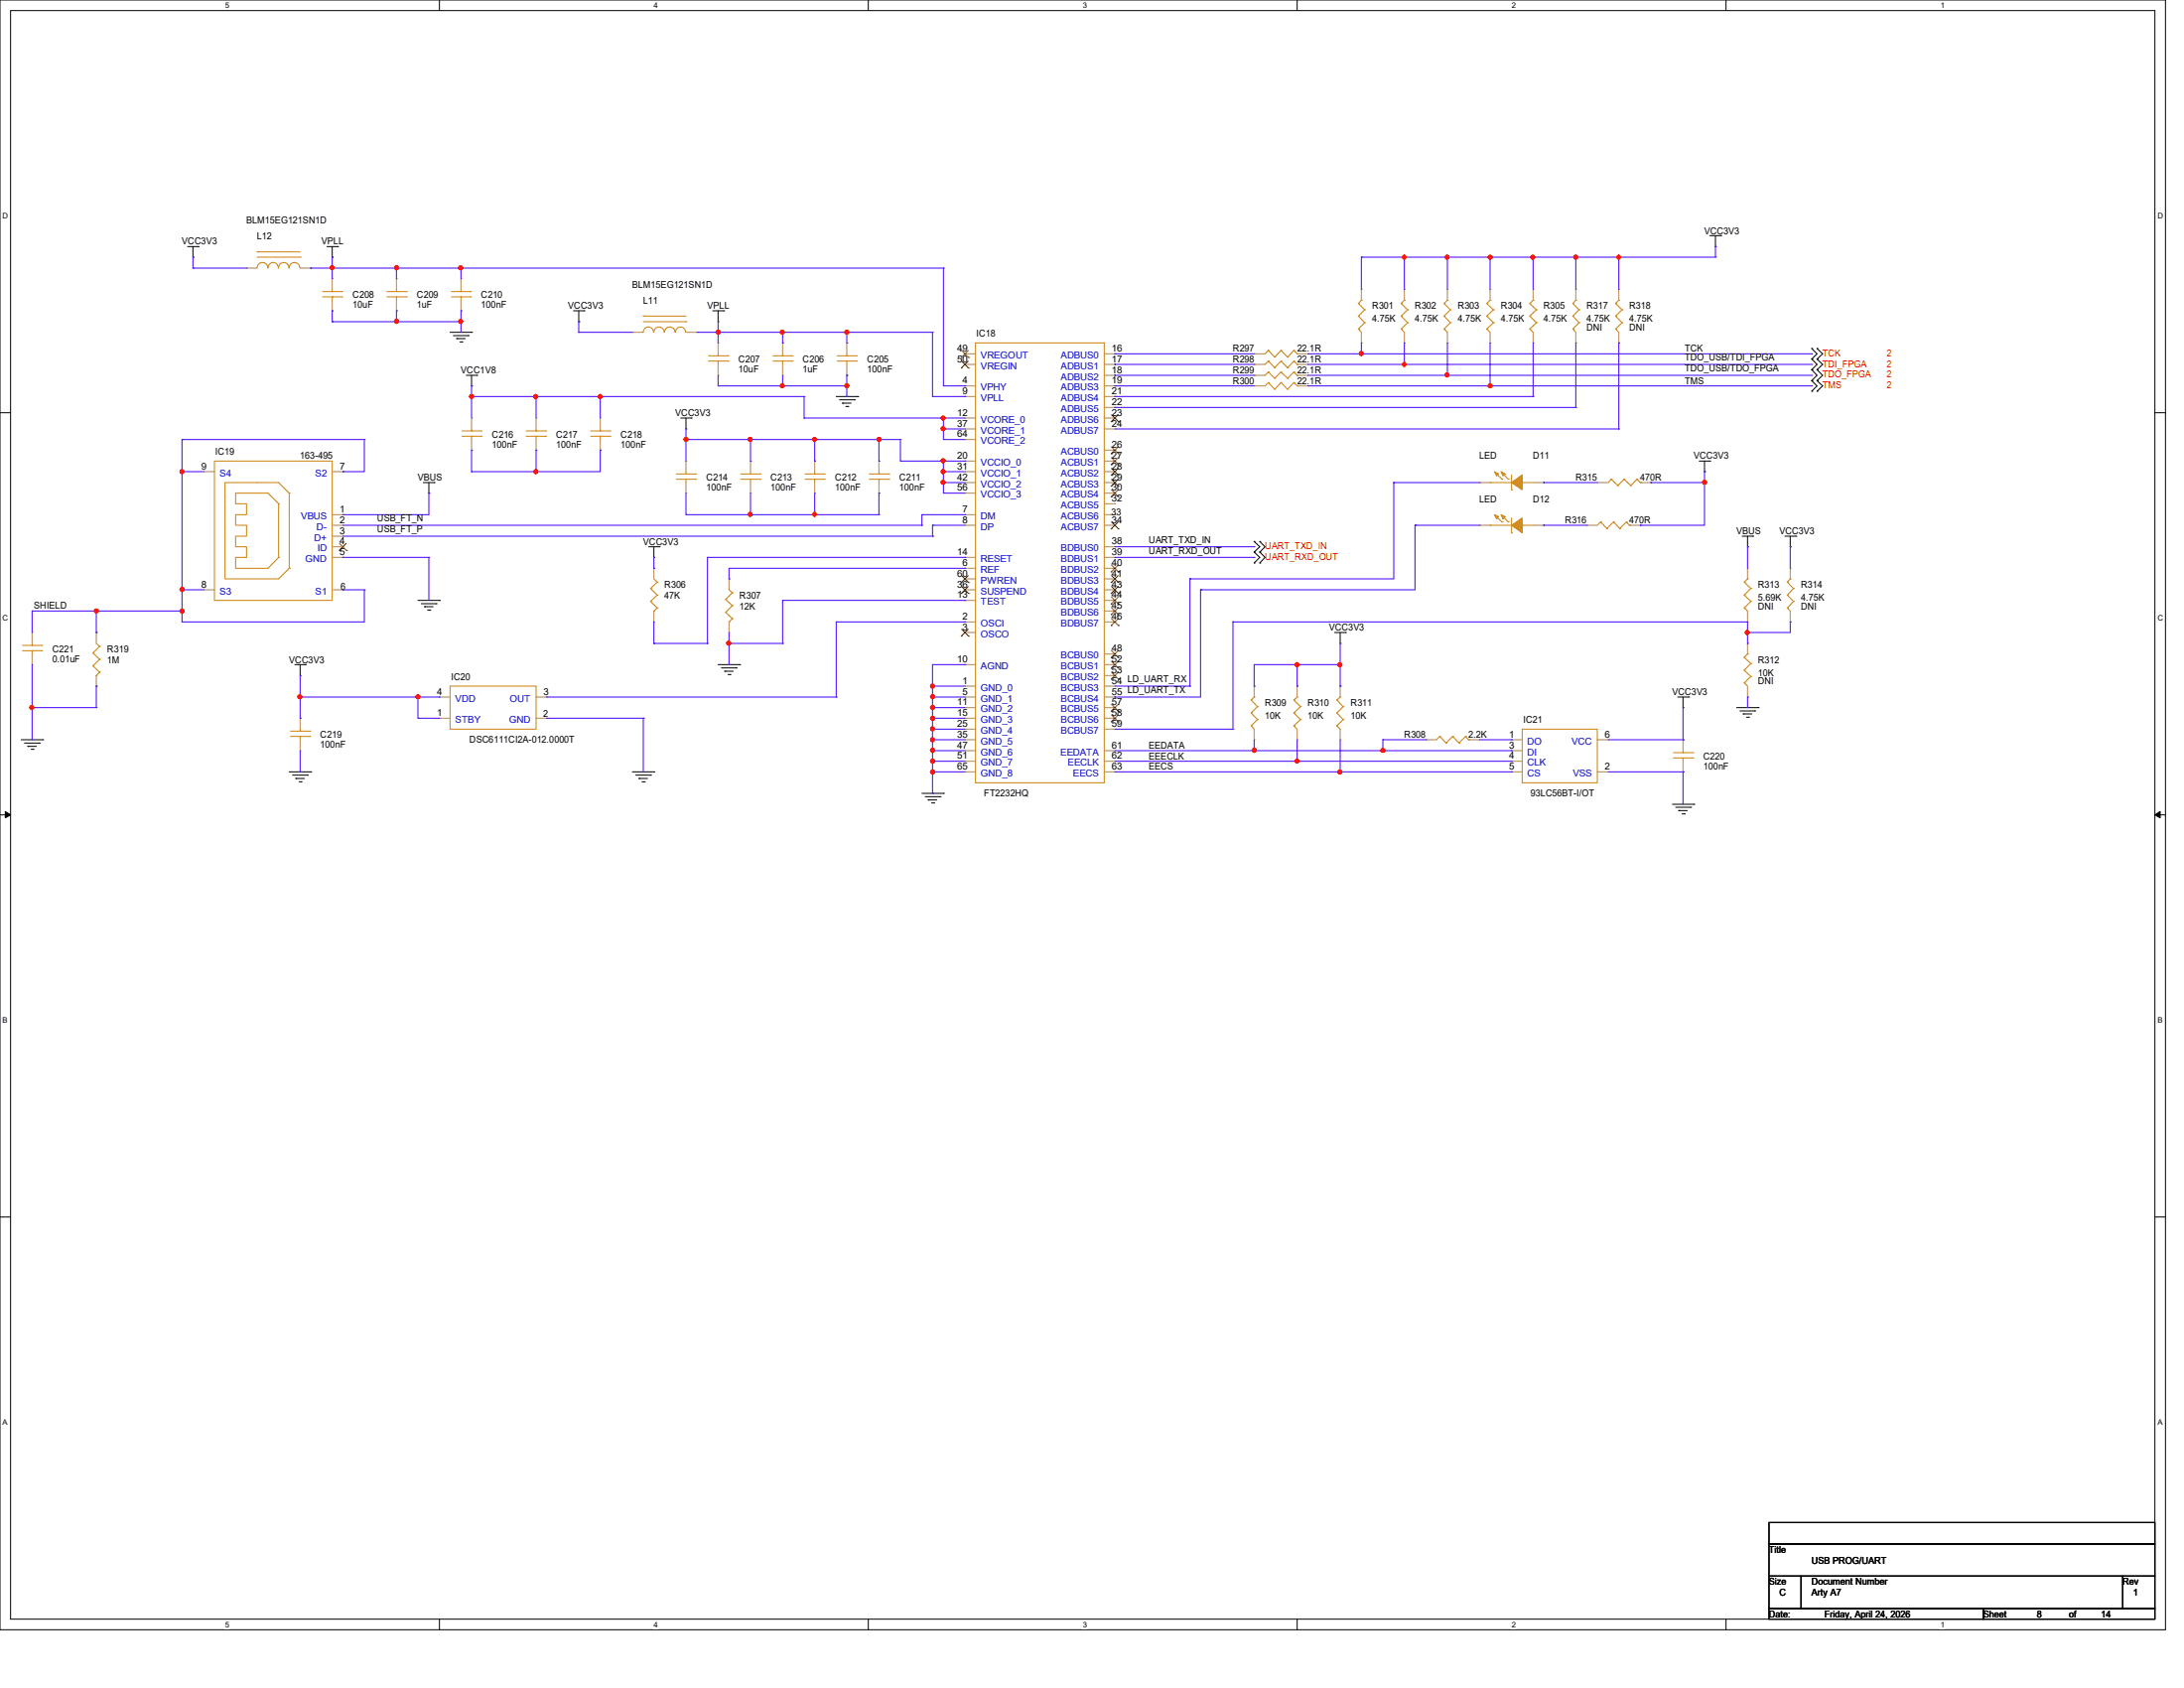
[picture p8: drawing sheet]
<svg xmlns="http://www.w3.org/2000/svg" width="279mm" height="216mm" viewBox="0 0 279 216" stroke-linecap="round" stroke-linejoin="round" font-family="sans-serif">
<path d="M0 0h277v208.4h-277zM1.4 1.4h274.3v205.7h-274.3z" fill="none" stroke="#000" stroke-width=".13"/>
<g fill="#fff">
<path d="M28.8 .1h.5v1.1h-.5z"/>
<path d="M28.8 207.2h.5v1.1h-.5z"/>
</g>
<path d="M56.2 0v1.4M56.2 207.1v1.3" fill="none" stroke="#000" stroke-width=".13"/>
<g fill="#fff">
<path d="M83.7 .1h.5v1.1h-.5z"/>
<path d="M83.7 207.2h.5v1.1h-.5z"/>
</g>
<path d="M111.1 0v1.4M111.1 207.1v1.3" fill="none" stroke="#000" stroke-width=".13"/>
<g fill="#fff">
<path d="M138.5 .1h.6v1.1h-.6z"/>
<path d="M138.5 207.2h.6v1.1h-.6z"/>
</g>
<path d="M165.9 0v1.4M165.9 207.1v1.3" fill="none" stroke="#000" stroke-width=".13"/>
<g fill="#fff">
<path d="M193.4 .1h.5v1.1h-.5z"/>
<path d="M193.4 207.2h.5v1.1h-.5z"/>
</g>
<path d="M220.8 0v1.4M220.8 207.1v1.3" fill="none" stroke="#000" stroke-width=".13"/>
<g fill="#fff">
<path d="M248.2 .1h.6v1.1h-.6z"/>
<path d="M248.2 207.2h.6v1.1h-.6z"/>
<path d="M.3 27.1h.8v1.1h-.8z"/>
<path d="M276 27.1h.7v1.1h-.7z"/>
<path d="M.3 78.5h.8v1.1h-.8z"/>
<path d="M276 78.5h.7v1.1h-.7z"/>
</g>
<path d="M0 52.8h1.4M275.7 52.8h1.3" fill="none" stroke="#000" stroke-width=".13"/>
<g fill="#fff">
<path d="M.3 129.9h.7v1.1h-.7z"/>
<path d="M276 129.9h.6v1.1h-.6z"/>
</g>
<path d="M0 104.2h1.4M275.7 104.2h1.3" fill="none" stroke="#000" stroke-width=".13"/>
<path d="M.7 103.8l.7 .4-.7 .4zM275.7 104.2l.7-.4v.8z" fill="#000" stroke="#000" stroke-width=".13"/>
<g fill="#fff">
<path d="M.3 181.4h.7v1.1h-.7z"/>
<path d="M276 181.4h.6v1.1h-.6z"/>
</g>
<g fill="none" stroke="#000" stroke-width=".13">
<path d="M24 31.5h1.4M24.7 32.9h.1M24.7 31.5v1.4M25.4 31.5h.1M41.8 31.5h1.4M42.5 32.9h.1M42.5 31.5v1.4M43.2 31.5h.1M73.4 39.8h1.3M74 39.8v1.3M74.7 39.8h.1M91.2 39.8h1.4"/>
<path d="M91.9 39.8v1.3M92.6 39.8h.1M218.7 30.1h1.4M219.5 31.5h.1M219.5 30.1v1.4M220.1 30.1h.1M57.6 42.5h2.7M58 42.9h1.9M58.4 43.3h.1M58.4 43.3h1.1M58.8 43.7h.3M59.1 43.7h.1"/>
<path d="M59.6 48h1.4M59.9 42.9h.1M60.3 42.5h.1M60.3 49.4h.1M60.3 48v1.4M61 48h.1M74 41.1h.1M87.1 53.5h1.3M87.8 54.9h.1M87.8 53.5v1.4M88.4 53.5h.1M91.9 41.1h.1"/>
<path d="M107 50.7h2.7M107.4 51.1h1.9M107.8 51.6h.1M107.8 51.6h1.1M108.2 52h.3M108.5 52h.1M109.3 51.1h.1M109.7 50.7h.1M217.4 59h1.3M218.1 59v1.3M218.7 59h.1M231.8 50h.1"/>
<path d="M231.8 48.7h.1M231.8 45.9h.1M231.8 44.6h.1M231.8 47.3h.1M231.8 48.7l.7 .7-.7 .6M231.8 44.6l.7 .7-.7 .6M231.8 45.9l.7 .7-.7 .7M231.8 47.3l.7 .7-.7 .7M232.5 50h.1M232.5 48.7h.1M232.5 45.9h.1M232.5 44.6h.1"/>
<path d="M232.5 47.3h.1M232.5 48.7l.7 .7-.7 .6M232.5 44.6l.7 .7-.7 .6M232.5 45.9l.7 .7-.7 .7M232.5 47.3l.7 .7-.7 .7M53.5 76.8h2.7M53.9 77.2h1.9M54.1 61.7h1.4M54.3 77.6h.1M54.3 77.6h1.1M54.7 78h.3M54.9 63.1h.1"/>
<path d="M54.9 61.7v1.4M55 78h.1M55.5 61.7h.1M55.8 77.2h.1M56.2 76.8h.1M83 69.9h1.3M83.7 71.3h.1M83.7 69.9v1.4M84.3 69.9h.1M160.4 70.6h.1M160.4 69.3h.1M160.4 72h.1"/>
<path d="M160.4 69.3l.8 .6-.8 .7M160.4 70.6l.8 .7-.8 .7M161.2 70.6h.1M161.2 69.3h.1M161.2 72h.1M161.2 69.3l.6 .6-.6 .7M161.2 70.6l.6 .7-.6 .7M218.1 60.3h.1M222.9 68.6h1.3M223.6 69.9h.1M223.6 68.6v1.3M224.2 68.6h.1"/>
<path d="M228.3 68.6h1.4M229 69.9h.1M229 68.6v1.3M229.7 68.6h.1M2.7 94.6h2.8M3.1 95h1.9M3.6 95.5h.1M3.6 95.5h1.1M4 95.8h.2M4.2 95.8h.1M5 95h.1M5.5 94.6h.1"/>
<path d="M37 98.7h2.8M37.4 99.1h1.9M37.7 85h1.4M37.8 99.6h.1M37.8 99.6h1.1M38.3 100h.2M38.4 86.4h.1M38.4 85v1.4M38.5 100h.1M39.1 85h.1M39.3 99.1h.1M39.8 98.7h.1"/>
<path d="M80.9 98.7h2.8M81.3 99.1h1.9M81.7 99.6h.1M81.7 99.6h1.1M82.1 100h.3M82.4 100h.1M83.2 99.1h.1M83.7 98.7h.1M91.9 85h2.7M92.3 85.4h1.9M92.7 85.9h.1M92.7 85.9h1.1"/>
<path d="M93.1 86.3h.3M93.4 86.3h.1M94.2 85.4h.1M94.6 85h.1M170.7 80.9h1.4M171.4 82.3h.1M171.4 80.9v1.4M172.1 80.9h.1M214.6 89.2h1.4M215.3 90.5h.1M215.3 89.2v1.3M216 89.2h.1"/>
<path d="M222.2 90.5h2.7M222.6 90.9h1.9M223 91.3h.1M223 91.3h1.1M223.4 91.7h.3M223.7 91.7h.1M224.5 90.9h.1M224.9 90.5h.1M117.9 101.5h2.8M118.4 101.9h1.9M118.7 102.3h.1M118.7 102.3h1.1"/>
<path d="M119.2 102.7h.3M119.5 102.7h.1M120.3 101.9h.1M120.7 101.5h.1M214 102.9h2.7M214.4 103.3h1.9M214.8 103.7h.1M214.8 103.7h1.1M215.2 104.1h.3M215.5 104.1h.1M216.3 103.3h.1M216.7 102.9h.1"/>
<path d="M0 155.7h1.4M275.7 155.7h1.3M226.3 194.7h49.4v2.8h-49.4zM226.3 197.5h49.4v4.1h-49.4zM226.3 201.6h4.1v4.1h-4.1zM226.3 205.7h27.4v1.4h-27.4zM230.4 201.6h41.2v4.1h-41.2zM253.7 205.7h22v1.4h-22zM271.6 201.6h4.1v4.1h-4.1z"/>
</g>
<g fill="none" stroke="#cc8006" stroke-width=".13">
<path d="M32.9 32.2h.1M32.9 32.2h5.5M32.9 32.9h5.5M34.2 34.3a.68 .68 0 0 0-.6-.7 .68 .68 0 0 0-.7 .7M35.6 34.3a.66 .66 0 0 0-.7-.7 .66 .66 0 0 0-.6 .7M37 34.3a.66 .66 0 0 0-.7-.7 .66 .66 0 0 0-.7 .7M38.4 34.3a.68 .68 0 0 0-.7-.7 .68 .68 0 0 0-.7 .7M38.4 32.9h.1M41.3 38h2.4M41.3 37.3h2.4M42.5 37.3h.1M42.5 38h.1"/>
<path d="M42.5 37v.3M42.5 38v.4M43.7 38h.1M43.7 37.3h.1M49.5 38h2.5M49.5 37.3h2.5M50.7 37.3h.1M50.7 38h.1M50.7 37v.3M50.7 38v.4M52 38h.1M52 37.3h.1"/>
<path d="M57.7 38h2.5M57.7 37.3h2.5M59 37.3h.1M59 38h.1M59 37v.3M59 38v.4M60.2 38h.1M60.2 37.3h.1M173.8 38.8h.1M173.8 38.8l.8 .8M174.2 38.4h.1M174.2 38.4l-.4 .4"/>
<path d="M174.6 39.6h.1M174.6 39.6l-.8 .8M179.2 38.8h.1M179.2 38.8l.9 .8M179.7 38.4h.1M179.7 38.4l-.5 .4M180.1 39.6h.1M180.1 39.6l-.9 .8M184.7 38.8h.1M184.7 38.8l.8 .8M185.2 38.4h.1M185.2 38.4l-.5 .4"/>
<path d="M185.5 39.6h.1M185.5 39.6l-.8 .8M190.2 38.8h.1M190.2 38.8l.9 .8M190.6 38.4h.1M190.6 38.4l-.4 .4M191.1 39.6h.1M191.1 39.6l-.9 .8M195.7 38.8h.1M195.7 38.8l.9 .8M196.1 38.4h.1M196.1 38.4l-.4 .4"/>
<path d="M196.6 39.6h.1M196.6 39.6l-.9 .8M201.2 38.8h.1M201.2 38.8l.8 .8M201.6 38.4h.1M201.6 38.4l-.4 .4M202 39.6h.1M202 39.6l-.8 .8M206.7 38.8h.1M206.7 38.8l.8 .8M207.1 38.4h.1M207.1 38.4l-.4 .4"/>
<path d="M207.5 39.6h.1M207.5 39.6l-.8 .8M27.4 59h15.1v17.8h-15.1zM59.1 55.8h2.5M59.1 55.1h2.5M60.3 55.1h.1M60.3 55.8h.1M60.3 54.9v.2M60.3 55.8v.4M61.6 55.8h.1M61.6 55.1h.1M67.3 55.8h2.5"/>
<path d="M67.3 55.1h2.5M68.6 55.1h.1M68.6 55.8h.1M68.6 54.9v.2M68.6 55.8v.4M69.8 55.8h.1M69.8 55.1h.1M75.6 55.8h2.4M75.6 55.1h2.4M76.8 55.1h.1M76.8 55.8h.1M76.8 54.9v.2"/>
<path d="M76.8 55.8v.4M78 55.8h.1M78 55.1h.1M82.3 40.4h.1M82.3 40.4h5.5M82.3 41.1h5.5M82.3 42.5a.66 .66 0 0 1 .7-.7 .66 .66 0 0 1 .6 .7M83.7 42.5a.66 .66 0 0 1 .6-.7 .66 .66 0 0 1 .7 .7M86.4 42.5a.68 .68 0 0 0-.7-.7 .68 .68 0 0 0-.7 .7M86.4 42.5a.66 .66 0 0 1 .7-.7 .66 .66 0 0 1 .6 .7M87.8 41.1h.1M90.6 46.2h2.5"/>
<path d="M90.6 45.5h2.5M91.9 45.5h.1M91.9 46.2h.1M91.9 45.3v.2M91.9 46.2v.4M93.1 46.2h.1M93.1 45.5h.1M98.9 46.2h2.4M98.9 45.5h2.4M100.1 45.5h.1M100.1 46.2h.1M100.1 45.3v.2"/>
<path d="M100.1 46.2v.4M101.3 46.2h.1M101.3 45.5h.1M107.1 46.2h2.5M107.1 45.5h2.5M108.3 45.5h.1M108.3 46.2h.1M108.3 45.3v.2M108.3 46.2v.4M109.6 46.2h.1M109.6 45.5h.1M124.8 43.9h16.5v56.2h-16.5z"/>
<path d="M162.3 46.2h.1M162.3 48.9h.1M162.3 44.8h.1M162.3 47.6h.1M162.3 46.2l-.5 .4M162.3 46.2l.8 .8M162.3 48.9l-.5 .5M162.3 48.9l.8 .9M162.3 44.8l-.5 .5M162.3 44.8l.8 .9M162.3 47.6l-.5 .4M162.3 47.6l.8 .8"/>
<path d="M163.1 47h.1M163.1 49.8h.1M163.1 45.7h.1M163.1 48.4h.1M163.9 46.2h.1M163.9 48.9h.1M163.9 44.8h.1M163.9 47.6h.1M163.9 46.2l-.8 .8M163.9 46.2l.8 .8M163.9 48.9l-.8 .9M163.9 48.9l.8 .9"/>
<path d="M163.9 44.8l-.8 .9M163.9 44.8l.8 .9M163.9 47.6l-.8 .8M163.9 47.6l.8 .8M164.7 47h.1M164.7 49.8h.1M164.7 45.7h.1M164.7 48.4h.1M165.5 46.2h.1M165.5 48.9h.1M165.5 44.8h.1M165.5 47.6h.1"/>
<path d="M165.5 46.2l-.8 .8M165.5 46.2l.4 .4M165.5 48.9l-.8 .9M165.5 48.9l.4 .5M165.5 44.8l-.8 .9M165.5 44.8l.4 .5M165.5 47.6l-.8 .8M165.5 47.6l.4 .4M165.9 46.6h.1M165.9 49.4h.1M165.9 45.3h.1M165.9 48h.1"/>
<path d="M173.8 42.1h.1M173.8 40.4h.1M173.8 42.1l.4 .4M173.8 40.4l.8 .9M174.6 41.3h.1M174.6 41.3l-.8 .8M179.2 42.1h.1M179.2 40.4h.1M179.2 42.1l.5 .4M179.2 40.4l.9 .9M180.1 41.3h.1M180.1 41.3l-.9 .8"/>
<path d="M184.7 42.1h.1M184.7 40.4h.1M184.7 42.1l.5 .4M184.7 40.4l.8 .9M185.5 41.3h.1M185.5 41.3l-.8 .8M190.2 42.1h.1M190.2 40.4h.1M190.2 42.1l.4 .4M190.2 40.4l.9 .9M191.1 41.3h.1M191.1 41.3l-.9 .8"/>
<path d="M195.7 42.1h.1M195.7 40.4h.1M195.7 42.1l.4 .4M195.7 40.4l.9 .9M196.6 41.3h.1M196.6 41.3l-.9 .8M201.2 42.1h.1M201.2 40.4h.1M201.2 42.1l.4 .4M201.2 40.4l.8 .9M202 41.3h.1M202 41.3l-.8 .8"/>
<path d="M206.7 42.1h.1M206.7 40.4h.1M206.7 42.1l.4 .4M206.7 40.4l.8 .9M207.5 41.3h.1M207.5 41.3l-.8 .8M35.6 64.4h.1M35.6 71.3h.1M35.6 64.4l-1.3-1.3h-4.2v1.3h1.4v1.4h-1.4v1.4h1.4v1.4h-1.4v1.3h1.4v1.4h-1.4v1.4h4.2l1.3-1.4M35.6 64.4v6.9M37 63.1h.1M37 72.7h.1"/>
<path d="M37 63.1l-1.4-1.4h-6.8v12.3h6.8l1.4-1.3M37 63.1v9.6M83.2 75.3h.1M83.2 76.9h.1M83.2 75.3l.9 .8M83.2 76.9l.9 .9M83.7 78.1h.1M83.7 74l.4 .5M84.1 74.5h.1M84.1 76.1h.1M84.1 77.8h.1M84.1 74.5l-.9 .8"/>
<path d="M84.1 76.1l-.9 .8M84.1 77.8l-.4 .3M86.5 61.3h2.5M86.5 60.6h2.5M87.8 60.6h.1M87.8 61.3h.1M87.8 60.3v.3M87.8 61.3v.4M89 61.3h.1M89 60.6h.1M92.8 76.7h.1M92.8 78.3h.1"/>
<path d="M92.8 76.7l.9 .8M92.8 78.3l.9 .8M93.3 79.5h.1M93.3 75.4l.4 .4M93.7 75.8h.1M93.7 77.5h.1M93.7 79.1h.1M93.7 75.8l-.9 .9M93.7 77.5l-.9 .8M93.7 79.1l-.4 .4M94.7 61.3h2.5M94.7 60.6h2.5"/>
<path d="M96 60.6h.1M96 61.3h.1M96 60.3v.3M96 61.3v.4M97.2 61.3h.1M97.2 60.6h.1M103 61.3h2.5M103 60.6h2.5M104.2 60.6h.1M104.2 61.3h.1M104.2 60.3v.3M104.2 61.3v.4"/>
<path d="M105.5 61.3h.1M105.5 60.6h.1M111.2 61.3h2.5M111.2 60.6h2.5M112.4 60.6h.1M112.4 61.3h.1M112.4 60.3v.3M112.4 61.3v.4M113.7 61.3h.1M113.7 60.6h.1M190.6 61.7h.1M190.6 67.2h.1"/>
<path d="M190.6 61.7h2.8M190.6 67.2h2.8M191.3 60.5l.9 .8M191.3 66l.9 .8M192.2 61.3h.1M192.2 66.8h.1M192.2 60.5l.8 .8M192.2 66l.8 .8M193 61.3h.1M193 66.8h.1M193.4 62.7h.1M193.4 68.2h.1"/>
<path d="M193.4 60.7v2M193.4 66.3v1.9M194.7 61.7h.1M194.7 67.2h.1M194.7 61.7h1.4M194.7 67.2h1.4M204.8 66.8h.1M204.8 66.8l-.5 .4M204.8 66.8l.8 .8M205.6 67.6h.1M206.1 61.3h.1M206.1 61.3l-.4 .4"/>
<path d="M206.1 61.3l.9 .8M206.4 66.8h.1M206.4 66.8l-.8 .8M206.4 66.8l.8 .8M207 62.1h.1M207.2 67.6h.1M207.8 61.3h.1M207.8 61.3l-.8 .8M207.8 61.3l.8 .8M208.1 66.8h.1M208.1 66.8l-.9 .8M208.1 66.8l.3 .4"/>
<path d="M208.4 67.2h.1M208.6 62.1h.1M209.4 61.3h.1M209.4 61.3l-.8 .8M209.4 61.3l.4 .4M209.8 61.7h.1M223.1 77.8h.1M223.1 76.1h.1M223.1 74.5h.1M223.1 77.8l.5 .3M223.1 76.1l.9 .8M223.1 74.5l.9 .8"/>
<path d="M223.6 74h.1M223.6 74l-.5 .5M224 76.9h.1M224 75.3h.1M224 76.9l-.9 .9M224 75.3l-.9 .8M228.6 77.8h.1M228.6 76.1h.1M228.6 74.5h.1M228.6 77.8l.4 .3M228.6 76.1l.8 .8M228.6 74.5l.8 .8"/>
<path d="M229 74h.1M229 74l-.4 .5M229.4 76.9h.1M229.4 75.3h.1M229.4 76.9l-.8 .9M229.4 75.3l-.8 .8M2.9 83.2h2.4M2.9 82.5h2.4M4.1 82.5h.1M4.1 83.2h.1M4.1 82.3v.2M4.1 83.2v.5"/>
<path d="M5.3 83.2h.1M5.3 82.5h.1M11.9 83.5h.1M11.9 85.2h.1M11.9 83.5l.8 .8M11.9 85.2l.8 .8M12.3 86.4h.1M12.3 82.3l.4 .4M12.7 82.7h.1M12.7 84.3h.1M12.7 86h.1M12.7 82.7l-.8 .8"/>
<path d="M12.7 84.3l-.8 .9M12.7 86l-.4 .4M37.2 94.2h2.4M37.2 93.5h2.4M38.4 93.5h.1M38.4 94.2h.1M38.4 93.3v.2M38.4 94.2v.4M39.6 94.2h.1M39.6 93.5h.1M57.6 87.8h11v5.5h-11zM160.1 92.8h.1"/>
<path d="M160.1 91.2h.1M160.1 89.5h.1M160.1 92.8l.3 .5M160.1 91.2l.8 .8M160.1 89.5l.8 .9M160.4 89.2h.1M160.4 89.2l-.3 .3M160.9 92h.1M160.9 90.4h.1M160.9 92l-.8 .8M160.9 90.4l-.8 .8M165.5 92.8h.1"/>
<path d="M165.5 91.2h.1M165.5 89.5h.1M165.5 92.8l.4 .5M165.5 91.2l.9 .8M165.5 89.5l.9 .9M165.9 89.2h.1M165.9 89.2l-.4 .3M166.4 92h.1M166.4 90.4h.1M166.4 92l-.9 .8M166.4 90.4l-.9 .8M171 92.8h.1"/>
<path d="M171 91.2h.1M171 89.5h.1M171 92.8l.4 .5M171 91.2l.8 .8M171 89.5l.8 .9M171.4 89.2h.1M171.4 89.2l-.4 .3M171.8 92h.1M171.8 90.4h.1M171.8 92l-.8 .8M171.8 90.4l-.8 .8M184.2 94.2h.1"/>
<path d="M184.2 94.2l-.4 .4M184.2 94.2l.8 .8M185 95h.1M185.8 94.2h.1M185.8 94.2l-.8 .8M185.8 94.2l.8 .8M186.6 95h.1M187.5 94.2h.1M187.5 94.2l-.9 .8M187.5 94.2l.4 .4M187.9 94.6h.1M194.7 93.3h9.6v6.8h-9.6z"/>
<path d="M214.1 96.9h2.5M214.1 96.3h2.5M215.3 96.3h.1M215.3 96.9h.1M215.3 96v.3M215.3 96.9v.5M216.6 96.9h.1M216.6 96.3h.1M223.1 87.3h.1M223.1 85.7h.1M223.1 84.1h.1M223.1 87.3l.5 .5"/>
<path d="M223.1 85.7l.9 .8M223.1 84.1l.9 .8M223.6 83.7h.1M223.6 83.7l-.5 .4M224 86.5h.1M224 84.9h.1M224 86.5l-.9 .8M224 84.9l-.9 .8"/>
</g>
<g fill="none" stroke="#a84" stroke-width=".13">
<path d="M31.5 34.3h.1M31.5 34.3h1.4M38.4 34.3h1.4M39.8 34.3h.1M42.5 35.6h.1M42.5 39.8h.1M42.5 35.6v1.4M42.5 38.4v1.4M50.7 35.6h.1M50.7 39.8h.1M50.7 35.6v1.4M50.7 38.4v1.4"/>
<path d="M59 35.6h.1M59 39.8h.1M59 35.6v1.4M59 38.4v1.4M174.2 37h.1M174.2 37v1.4M179.7 37h.1M179.7 37v1.4M185.2 37h.1M185.2 37v1.4M190.6 37h.1M190.6 37v1.4"/>
<path d="M196.1 37h.1M196.1 37v1.4M201.6 37h.1M201.6 37v1.4M207.1 37h.1M207.1 37v1.4M60.3 53.5h.1M60.3 57.6h.1M60.3 53.5v1.4M60.3 56.2v1.4M68.6 53.5h.1M68.6 57.6h.1"/>
<path d="M68.6 53.5v1.4M68.6 56.2v1.4M76.8 53.5h.1M76.8 57.6h.1M76.8 53.5v1.4M76.8 56.2v1.4M80.9 42.5h.1M80.9 42.5h1.4M87.8 59h.1M87.8 42.5h1.4M87.8 59v1.3M89.2 42.5h.1"/>
<path d="M91.9 43.9h.1M91.9 48h.1M91.9 43.9v1.4M91.9 46.6v1.4M96 59h.1M96 59v1.3M100.1 43.9h.1M100.1 48h.1M100.1 43.9v1.4M100.1 46.6v1.4M104.2 59h.1M104.2 59v1.3"/>
<path d="M108.3 43.9h.1M108.3 48h.1M108.3 43.9v1.4M108.3 46.6v1.4M112.4 59h.1M112.4 59v1.3M123.4 45.3h.1M123.4 46.6h.1M123.4 49.4h.1M123.4 50.7h.1M123.4 53.5h.1M123.4 54.9h.1"/>
<path d="M123.4 56.2h.1M123.4 59h.1M123.4 46.6h1.4M123.4 45.3h1.4M123.4 49.4h1.4M123.4 50.7h1.4M123.4 53.5h1.4M123.4 54.9h1.4M123.4 56.2h1.4M123.4 59h1.4M141.3 46.6h1.3M141.3 45.3h1.3"/>
<path d="M141.3 49.4h1.3M141.3 50.7h1.3M141.3 53.5h1.3M141.3 54.9h1.3M141.3 59h1.3M141.3 48h1.3M141.3 52.1h1.3M141.3 57.6h1.3M142.6 45.3h.1M142.6 46.6h.1M142.6 48h.1M142.6 49.4h.1"/>
<path d="M142.6 50.7h.1M142.6 52.1h.1M142.6 53.5h.1M142.6 54.9h.1M142.6 57.6h.1M142.6 59h.1M160.4 46.6h.1M160.4 49.4h.1M160.4 45.3h.1M160.4 48h.1M160.4 46.6h1.4M160.4 45.3h1.4"/>
<path d="M160.4 49.4h1.4M160.4 48h1.4M165.9 46.6h1.4M165.9 45.3h1.4M165.9 49.4h1.4M165.9 48h1.4M167.3 46.6h.1M167.3 49.4h.1M167.3 45.3h.1M167.3 48h.1M174.2 43.9h.1M174.2 42.5v1.4"/>
<path d="M179.7 43.9h.1M179.7 42.5v1.4M185.2 43.9h.1M185.2 42.5v1.4M190.6 43.9h.1M190.6 42.5v1.4M196.1 43.9h.1M196.1 42.5v1.4M201.6 43.9h.1M201.6 42.5v1.4M207.1 43.9h.1M207.1 42.5v1.4"/>
<path d="M26 75.4h.1M26 60.3h.1M26 60.3h1.4M26 75.4h1.4M42.5 60.3h1.4M42.5 65.8h1.4M42.5 67.2h1.4M42.5 71.3h1.4M42.5 75.4h1.4M42.5 69.9h1.4M42.5 68.6h1.4M43.9 75.4h.1"/>
<path d="M43.9 60.3h.1M43.9 65.8h.1M43.9 67.2h.1M43.9 68.6h.1M43.9 69.9h.1M43.9 71.3h.1M83.7 72.7h.1M83.7 79.5h.1M83.7 72.7v1.3M83.7 78.1v1.4M87.8 63.1h.1M87.8 61.7v1.4"/>
<path d="M93.3 74h.1M93.3 74v1.4M93.3 79.5v1.4M96 63.1h.1M96 61.7v1.4M104.2 63.1h.1M104.2 61.7v1.4M112.4 63.1h.1M112.4 61.7v1.4M123.4 61.7h.1M123.4 60.3h.1M123.4 63.1h.1"/>
<path d="M123.4 65.8h.1M123.4 67.2h.1M123.4 71.3h.1M123.4 72.7h.1M123.4 74h.1M123.4 75.4h.1M123.4 76.8h.1M123.4 79.5h.1M123.4 61.7h1.4M123.4 60.3h1.4M123.4 63.1h1.4M123.4 65.8h1.4"/>
<path d="M123.4 67.2h1.4M123.4 71.3h1.4M123.4 72.7h1.4M123.4 74h1.4M123.4 75.4h1.4M123.4 76.8h1.4M123.4 79.5h1.4M141.3 61.7h1.3M141.3 60.3h1.3M141.3 63.1h1.3M141.3 65.8h1.3M141.3 67.2h1.3"/>
<path d="M141.3 71.3h1.3M141.3 72.7h1.3M141.3 74h1.3M141.3 75.4h1.3M141.3 76.8h1.3M141.3 79.5h1.3M141.3 64.4h1.3M141.3 69.9h1.3M141.3 78.1h1.3M142.6 60.3h.1M142.6 61.7h.1M142.6 63.1h.1"/>
<path d="M142.6 64.4h.1M142.6 65.8h.1M142.6 67.2h.1M142.6 69.9h.1M142.6 71.3h.1M142.6 72.7h.1M142.6 74h.1M142.6 75.4h.1M142.6 76.8h.1M142.6 78.1h.1M142.6 79.5h.1M189.3 61.7h.1"/>
<path d="M189.3 67.2h.1M189.3 61.7h1.3M189.3 67.2h1.3M196.1 61.7h1.4M196.1 67.2h1.4M197.5 61.7h.1M197.5 67.2h.1M203 67.2h.1M203 67.2h1.3M204.3 61.7h.1M204.3 61.7h1.4M208.4 67.2h1.4"/>
<path d="M209.8 67.2h.1M209.8 61.7h1.4M211.2 61.7h.1M223.6 79.5h.1M223.6 72.7h.1M223.6 72.7v1.3M223.6 78.1v1.4M229 79.5h.1M229 72.7h.1M229 72.7v1.3M229 78.1v1.4M4.1 80.9h.1"/>
<path d="M4.1 85h.1M4.1 80.9v1.4M4.1 83.7v1.3M12.3 80.9h.1M12.3 87.8h.1M12.3 80.9v1.4M12.3 86.4v1.4M38.4 91.9h.1M38.4 96h.1M38.4 91.9v1.4M38.4 94.6v1.4M56.2 91.9h.1"/>
<path d="M56.2 89.2h.1M56.2 89.2h1.4M56.2 91.9h1.4M68.6 89.2h1.3M68.6 91.9h1.3M69.9 91.9h.1M69.9 89.2h.1M93.3 80.9h.1M123.4 80.9h.1M123.4 85h.1M123.4 87.8h.1M123.4 89.2h.1"/>
<path d="M123.4 90.5h.1M123.4 91.9h.1M123.4 93.3h.1M123.4 94.6h.1M123.4 96h.1M123.4 97.4h.1M123.4 98.7h.1M123.4 94.6h1.4M123.4 80.9h1.4M123.4 85h1.4M123.4 87.8h1.4M123.4 89.2h1.4"/>
<path d="M123.4 90.5h1.4M123.4 91.9h1.4M123.4 93.3h1.4M123.4 96h1.4M123.4 97.4h1.4M123.4 98.7h1.4M141.3 85h1.3M141.3 87.8h1.3M141.3 89.2h1.3M141.3 90.5h1.3M141.3 91.9h1.3M141.3 93.3h1.3"/>
<path d="M141.3 96h1.3M141.3 97.4h1.3M141.3 98.7h1.3M141.3 83.7h1.3M141.3 86.4h1.3M142.6 83.7h.1M142.6 85h.1M142.6 86.4h.1M142.6 87.8h.1M142.6 89.2h.1M142.6 90.5h.1M142.6 91.9h.1"/>
<path d="M142.6 93.3h.1M142.6 96h.1M142.6 97.4h.1M142.6 98.7h.1M160.4 94.6h.1M160.4 87.8h.1M160.4 87.8v1.4M160.4 93.3v1.3M165.9 94.6h.1M165.9 87.8h.1M165.9 87.8v1.4M165.9 93.3v1.3"/>
<path d="M171.4 94.6h.1M171.4 87.8h.1M171.4 87.8v1.4M171.4 93.3v1.3M182.4 94.6h.1M182.4 94.6h1.4M187.9 94.6h1.4M189.3 94.6h.1M193.4 94.6h.1M193.4 96h.1M193.4 97.4h.1M193.4 98.7h.1"/>
<path d="M193.4 94.6h1.3M193.4 96h1.3M193.4 97.4h1.3M193.4 98.7h1.3M204.3 94.6h1.4M204.3 98.7h1.4M205.7 94.6h.1M205.7 98.7h.1M215.3 94.6h.1M215.3 98.7h.1M215.3 94.6v1.4M215.3 97.4v1.3"/>
<path d="M223.6 89.2h.1M223.6 82.3h.1M223.6 82.3v1.4M223.6 87.8v1.4"/>
</g>
<g fill="none" stroke="#804000" stroke-width=".13">
<path d="M123 45.7h.1M123 47.1h.1M123 44.8l.9 .9M123 46.2l.9 .9M123.9 44.8l-.9 .9M123.9 46.2l-.9 .9M123.9 45.7h.1M123.9 47.1h.1M142.2 53.9h.1M142.2 58h.1M142.2 59.4h.1M142.2 53l.9 .9"/>
<path d="M142.2 57.1l.9 .9M142.2 58.5l.9 .9M142.2 59.9l.9 .9M143 53l-.8 .9M143 57.1l-.8 .9M143 58.5l-.8 .9M143 59.9l-.8 .9M143.1 53.9h.1M143.1 58h.1M143.1 59.4h.1M43.4 70.4h.1M43.4 69.5l.9 .9"/>
<path d="M44.3 69.5l-.9 .9M44.3 70.4h.1M123 74.5h.1M123 75.9h.1M123 73.6l.9 .9M123 75l.9 .9M123.9 73.6l-.9 .9M123.9 75l-.9 .9M123.9 74.5h.1M123.9 75.9h.1M142.2 60.8h.1M142.2 62.2h.1"/>
<path d="M142.2 63.5h.1M142.2 67.6h.1M142.2 73.2h.1M142.2 74.5h.1M142.2 75.9h.1M142.2 77.3h.1M142.2 78.6h.1M142.2 61.3l.9 .9M142.2 62.7l.9 .8M142.2 66.8l.9 .8M142.2 72.3l.9 .9M142.2 73.6l.9 .9"/>
<path d="M142.2 75l.9 .9M142.2 76.4l.9 .9M142.2 77.7l.9 .9M142.2 79.1l.9 .9M143 61.3l-.8 .9M143 62.7l-.8 .8M143 66.8l-.8 .8M143 72.3l-.8 .9M143 73.6l-.8 .9M143 75l-.8 .9M143 76.4l-.8 .9M143 77.7l-.8 .9"/>
<path d="M143 79.1l-.8 .9M143.1 60.8h.1M143.1 62.2h.1M143.1 63.5h.1M143.1 67.6h.1M143.1 73.2h.1M143.1 74.5h.1M143.1 75.9h.1M143.1 77.3h.1M143.1 78.6h.1M123 81.4h.1M123 80.5l.9 .9"/>
<path d="M123.9 80.5l-.9 .9M123.9 81.4h.1M142.2 80h.1M142.2 84.1h.1M142.2 85.5h.1M142.2 86.9h.1M142.2 91h.1M142.2 92.3h.1M142.2 83.2l.9 .9M142.2 84.6l.9 .9M142.2 86l.9 .9M142.2 90.1l.9 .9"/>
<path d="M142.2 91.4l.9 .9M143 83.2l-.8 .9M143 84.6l-.8 .9M143 86l-.8 .9M143 90.1l-.8 .9M143 91.4l-.8 .9M143.1 80h.1M143.1 84.1h.1M143.1 85.5h.1M143.1 86.9h.1M143.1 91h.1M143.1 92.3h.1"/>
</g>
<g fill="#cc8006" stroke="#cc8006" stroke-width=".13">
<path d="M193.4 61.7l1.3-1v2z" fill-rule="evenodd"/>
<path d="M191.2 60.3l.5 .3-.2 .3z" fill-rule="evenodd"/>
<path d="M192 60.3l.6 .3-.3 .3z" fill-rule="evenodd"/>
<path d="M193.4 67.2l1.3-.9v1.9z" fill-rule="evenodd"/>
<path d="M191.2 65.8l.5 .3-.2 .3z" fill-rule="evenodd"/>
<path d="M192 65.8l.6 .3-.3 .3z" fill-rule="evenodd"/>
</g>
<g fill="none" stroke="#4200ff" stroke-width=".13">
<path d="M24.7 32.9h.1M24.7 34.3h.1M24.7 32.9v1.4M24.7 34.3h6.8M39.8 34.3h.1M39.8 34.3h80.9M42.5 32.9h.1M42.5 34.3h.1M42.5 39.8h.1M42.5 32.9v2.7M42.5 39.8v1.3M50.7 34.3h.1"/>
<path d="M50.7 39.8h.1M50.7 34.3v1.3M50.7 39.8v1.3M59 34.3h.1M59 39.8h.1M59 34.3v1.3M59 39.8v2.7M120.7 34.3h.1M120.7 34.3v15.1M174.2 32.9h.1M174.2 32.9v4.1M174.2 32.9h45.3"/>
<path d="M179.7 32.9h.1M179.7 32.9v4.1M185.2 32.9h.1M185.2 32.9v4.1M190.6 32.9h.1M190.6 32.9v4.1M196.1 32.9h.1M196.1 32.9v4.1M201.6 32.9h.1M201.6 32.9v4.1M207.1 32.9h.1M207.1 32.9v4.1"/>
<path d="M219.5 31.5h.1M219.5 32.9h.1M219.5 31.5v1.4M23.3 56.2h.1M23.3 56.2h23.3M23.3 56.2v23.3M42.5 41.1h.1M42.5 41.1h16.5M46.6 56.2h.1M46.6 56.2v4.1h-2.7M50.7 41.1h.1M59 41.1h.1"/>
<path d="M60.3 57.6h.1M60.3 50.7h.1M60.3 49.4h.1M60.3 50.7h42.6M60.3 49.4v4.1M60.3 57.6v2.7M68.6 57.6h.1M68.6 50.7h.1M68.6 50.7v2.8M68.6 57.6v2.7M74 42.5h.1M74 41.1h.1"/>
<path d="M74 42.5h6.9M74 41.1v1.4M76.8 57.6h.1M76.8 50.7h.1M76.8 57.6v2.7h-16.5M76.8 50.7v2.8M87.8 56.2h.1M87.8 54.9v4.1M87.8 56.2h27.4M89.2 42.5h30.1M91.9 49.4h.1M91.9 42.5h.1"/>
<path d="M91.9 41.1v2.8M91.9 48v1.4M91.9 49.4h16.4M96 56.2h.1M96 59h.1M96 56.2v2.8M100.1 49.4h.1M100.1 42.5h.1M100.1 43.9h.1M100.1 42.5v1.4M100.1 48v1.4M102.9 50.7h.1"/>
<path d="M102.9 53.5h.1M102.9 50.7v2.8M102.9 53.5h20.5M104.2 56.2h.1M104.2 59h.1M104.2 56.2v2.8M108.3 48h.1M108.3 49.4h.1M108.3 42.5h.1M108.3 43.9h.1M108.3 50.7h.1M108.3 42.5v1.4"/>
<path d="M108.3 48v2.7M112.4 56.2h.1M112.4 59h.1M112.4 56.2v2.8M115.2 56.2h.1M115.2 59h.1M115.2 56.2v2.8M115.2 59h8.2M119.3 42.5h.1M119.3 50.7h.1M119.3 42.5v8.2M119.3 50.7h4.1"/>
<path d="M120.7 49.4h.1M120.7 59h.1M120.7 53.5h.1M120.7 54.9h.1M120.7 56.2h.1M120.7 49.4h2.7M120.7 53.5v2.7M120.7 59v4.1M120.7 56.2h2.7M120.7 54.9h2.7M123.4 50.7h.1M123.4 49.4h.1"/>
<path d="M123.4 59h.1M142.6 45.3h.1M142.6 46.6h.1M142.6 48h.1M142.6 49.4h.1M142.6 50.7h.1M142.6 52.1h.1M142.6 49.4h17.8M142.6 50.7h53.5M142.6 54.9h64.5M142.6 45.3h17.8M142.6 46.6h17.8"/>
<path d="M142.6 48h17.8M142.6 52.1h59M167.3 49.4h64.5M167.3 45.3h64.5M167.3 46.6h64.5M167.3 48h64.5M174.2 45.3h.1M174.2 43.9v1.4M179.7 46.6h.1M179.7 43.9v2.7M185.2 48h.1M185.2 43.9v4.1"/>
<path d="M190.6 49.4h.1M190.6 43.9v5.5M196.1 50.7h.1M196.1 43.9v6.8M201.6 52.1h.1M201.6 43.9v8.2M207.1 54.9h.1M207.1 43.9h.1M207.1 43.9v11M231.8 45.3h.1M231.8 46.6h.1M231.8 48h.1"/>
<path d="M231.8 49.4h.1M4.1 78.1h.1M4.1 78.1h19.2M4.1 78.1v2.8M12.3 78.1h.1M12.3 78.1v2.8M23.3 60.3h.1M23.3 75.4h.1M23.3 79.5h.1M23.3 78.1h.1M23.3 60.3h2.7M23.3 75.4h2.7"/>
<path d="M43.9 60.3h.1M43.9 75.4h.1M43.9 65.8h.1M43.9 71.3h.1M43.9 75.4h2.7M43.9 67.2h74M43.9 68.6h75.4M43.9 71.3h11M46.6 75.4h.1M46.6 75.4v4.1h-23.3M54.9 63.1h.1M54.9 71.3h.1"/>
<path d="M54.9 63.1v2.7h-11M54.9 71.3v5.5M60.3 60.3h.1M68.6 60.3h.1M83.7 72.7h.1M83.7 71.3v1.4M83.7 79.5v2.8M87.8 65.8h.1M87.8 63.1v2.7M87.8 65.8h24.6M90.5 71.3h.1M90.5 71.3h32.9"/>
<path d="M90.5 71.3v11M93.3 74h.1M96 65.8h.1M96 63.1v2.7M100.1 76.8h.1M100.1 76.8v5.5M100.1 76.8h23.3M104.2 65.8h.1M104.2 63.1v2.7M107 79.5h.1M107 79.5h16.4M107 79.5v9.7"/>
<path d="M112.4 63.1h.1M112.4 65.8h.1M112.4 63.1v2.7M117.9 67.2h.1M117.9 65.8h.1M117.9 65.8h5.5M117.9 65.8v1.4M119.3 67.2h.1M119.3 68.6h.1M119.3 67.2v1.4M119.3 67.2h4.1M120.7 60.3h.1"/>
<path d="M120.7 61.7h.1M120.7 63.1h.1M120.7 60.3h2.7M120.7 61.7h2.7M120.7 63.1h2.7M123.4 65.8h.1M123.4 71.3h.1M123.4 72.7h.1M123.4 76.8h.1M123.4 79.5h.1M123.4 72.7h-30.1v1.3M142.6 71.3h17.8"/>
<path d="M142.6 69.9h17.8M152.2 74h.1M152.2 74v13.8M153.6 75.4h.1M153.6 75.4v13.8h-11M157.7 79.5h.1M157.7 79.5h65.9v2.8M157.7 79.5v13.8M160.4 69.9h.1M160.4 71.3h.1M178.3 61.7h.1M178.3 61.7h11"/>
<path d="M178.3 61.7v12.3h-26.1M181 67.2h.1M181 67.2v8.2h-27.4M181 67.2h8.3M197.5 61.7h.1M197.5 67.2h.1M197.5 61.7h6.8M197.5 67.2h5.5M209.8 67.2h.1M211.2 61.7h.1M211.2 61.7h6.9M218.1 61.7h.1"/>
<path d="M218.1 60.3h.1M218.1 60.3v6.9h-8.3M223.6 69.9h.1M223.6 69.9v2.8M229 79.5h.1M229 69.9h.1M229 79.5v1.4h-5.4M229 69.9v2.8M4.1 90.5h.1M4.1 90.5h8.2M4.1 85v9.6M12.3 80.9h.1"/>
<path d="M12.3 87.8h.1M12.3 90.5h.1M12.3 87.8v2.7M38.4 91.9h.1M38.4 89.2h.1M38.4 98.7h.1M38.4 89.2h17.8M38.4 86.4v5.5M38.4 96v2.7M53.5 89.2h.1M53.5 91.9h.1M53.5 91.9h2.7"/>
<path d="M53.5 89.2v2.7M56.2 89.2h.1M69.9 89.2h37.1M69.9 91.9h12.4M82.3 91.9h.1M82.3 91.9v6.8M83.7 82.3h.1M83.7 82.3h6.8M90.5 82.3h.1M93.3 82.3h.1M93.3 85h.1M93.3 82.3h6.8"/>
<path d="M93.3 80.9v4.1M100.1 82.3h.1M107 89.2h.1M119.3 87.8h.1M119.3 89.2h.1M119.3 90.5h.1M119.3 91.9h.1M119.3 93.3h.1M119.3 98.7h.1M119.3 97.4h.1M119.3 96h.1M119.3 94.6h.1"/>
<path d="M119.3 87.8h4.1M119.3 89.2h4.1M119.3 90.5h4.1M119.3 91.9h4.1M119.3 98.7h4.1M119.3 97.4h4.1M119.3 96h4.1M119.3 94.6h4.1M119.3 93.3h4.1M123.4 85h.1M123.4 85h-4.1v16.5M142.6 89.2h.1"/>
<path d="M142.6 87.8h9.6M142.6 98.7h50.8M142.6 97.4h50.8M142.6 96h50.8M142.6 93.3h15.1M152.2 87.8h.1M157.7 93.3h.1M160.4 96h.1M160.4 87.8h.1M160.4 94.6v1.4M165.9 97.4h.1M165.9 85h.1"/>
<path d="M165.9 87.8h.1M165.9 85v2.8M165.9 94.6v2.8M171.4 98.7h.1M171.4 87.8h.1M171.4 85h.1M171.4 85h-11v2.8M171.4 82.3v5.5M171.4 94.6v4.1M176.9 94.6h.1M176.9 96h.1M176.9 94.6h5.5"/>
<path d="M176.9 94.6v1.4M189.3 94.6h4.1M193.4 94.6h.1M193.4 96h.1M193.4 97.4h.1M193.4 98.7h.1M205.7 98.7h9.6M205.7 94.6h9.6M215.3 94.6h.1M215.3 98.7h.1M215.3 90.5v4.1M215.3 98.7v4.2"/>
<path d="M223.6 80.9h.1M223.6 89.2h.1M223.6 82.3h.1M223.6 89.2v1.3M119.3 101.5h.1"/>
</g>
<g fill="#f00" stroke="#f00" stroke-width=".13">
<circle cx="100.1" cy="49.3" r=".25"/>
<circle cx="108.3" cy="49.3" r=".25"/>
<circle cx="91.9" cy="42.5" r=".25"/>
<circle cx="100.1" cy="42.5" r=".25"/>
<circle cx="108.3" cy="42.5" r=".25"/>
<circle cx="42.5" cy="34.2" r=".24"/>
<circle cx="50.7" cy="34.2" r=".25"/>
<circle cx="58.9" cy="34.2" r=".25"/>
<circle cx="58.9" cy="41.1" r=".25"/>
<circle cx="50.7" cy="41.1" r=".25"/>
<circle cx="96" cy="65.8" r=".25"/>
<circle cx="104.2" cy="65.8" r=".24"/>
<circle cx="87.8" cy="56.2" r=".25"/>
<circle cx="96" cy="56.2" r=".25"/>
<circle cx="104.2" cy="56.2" r=".24"/>
<circle cx="112.4" cy="56.2" r=".25"/>
<circle cx="120.6" cy="60.3" r=".25"/>
<circle cx="120.6" cy="58.9" r=".25"/>
<circle cx="120.6" cy="61.7" r=".25"/>
<circle cx="68.5" cy="60.3" r=".25"/>
<circle cx="60.3" cy="50.7" r=".25"/>
<circle cx="76.8" cy="50.7" r=".24"/>
<circle cx="68.5" cy="50.7" r=".25"/>
<circle cx="120.6" cy="53.5" r=".25"/>
<circle cx="120.6" cy="54.8" r=".25"/>
<circle cx="174.2" cy="45.2" r=".25"/>
<circle cx="179.6" cy="46.6" r=".24"/>
<circle cx="185.1" cy="48" r=".25"/>
<circle cx="190.6" cy="49.3" r=".25"/>
<circle cx="179.6" cy="32.9" r=".24"/>
<circle cx="185.1" cy="32.9" r=".25"/>
<circle cx="190.6" cy="32.9" r=".25"/>
<circle cx="196.1" cy="32.9" r=".25"/>
<circle cx="23.3" cy="75.4" r=".25"/>
<circle cx="23.3" cy="60.3" r=".25"/>
<circle cx="23.3" cy="78.1" r=".25"/>
<circle cx="119.3" cy="87.8" r=".25"/>
<circle cx="119.3" cy="89.1" r=".25"/>
<circle cx="119.3" cy="90.5" r=".25"/>
<circle cx="119.3" cy="91.9" r=".25"/>
<circle cx="119.3" cy="93.2" r=".25"/>
<circle cx="119.3" cy="98.7" r=".25"/>
<circle cx="119.3" cy="97.3" r=".25"/>
<circle cx="119.3" cy="96" r=".25"/>
<circle cx="119.3" cy="94.6" r=".25"/>
<circle cx="93.2" cy="82.3" r=".25"/>
<circle cx="38.4" cy="89.1" r=".25"/>
<circle cx="53.5" cy="89.1" r=".25"/>
<circle cx="160.4" cy="96" r=".25"/>
<circle cx="176.9" cy="96" r=".25"/>
<circle cx="165.9" cy="97.3" r=".24"/>
<circle cx="171.4" cy="98.7" r=".25"/>
<circle cx="165.9" cy="85" r=".24"/>
<circle cx="171.4" cy="85" r=".25"/>
<circle cx="223.5" cy="80.9" r=".25"/>
<circle cx="218.1" cy="61.7" r=".25"/>
<circle cx="201.6" cy="32.9" r=".25"/>
<circle cx="207.1" cy="32.9" r=".24"/>
<circle cx="12.3" cy="78.1" r=".25"/>
<circle cx="4.1" cy="90.5" r=".25"/>
</g>
<g font-size="1.2">
<text x="31.5" y="28.6">BLM15EG121SN1D</text>
<text x="218.1" y="29.9">VCC3V3</text>
<text x="23.3" y="31.3">VCC3V3</text>
<text x="32.9" y="30.6">L12</text>
<text x="41.1" y="31.3">VPLL</text>
<text x="45.1" y="38.1">C208</text>
<text x="45.1" y="39.4">10uF</text>
<text x="53.3" y="38.1">C209</text>
<text x="53.3" y="39.4">1uF</text>
<text x="61.6" y="38.1">C210</text>
<text x="61.6" y="39.4">100nF</text>
<text x="72.7" y="39.5">VCC3V3</text>
<text x="80.9" y="36.8">BLM15EG121SN1D</text>
<text x="82.3" y="38.9">L11</text>
<text x="90.5" y="39.5">VPLL</text>
<text x="175.6" y="39.5">R301</text>
<text x="175.6" y="41.2">4.75K</text>
<text x="181" y="39.5">R302</text>
<text x="181" y="41.2">4.75K</text>
<text x="186.5" y="39.5">R303</text>
<text x="186.5" y="41.2">4.75K</text>
<text x="192" y="39.5">R304</text>
<text x="192" y="41.2">4.75K</text>
<text x="197.5" y="39.5">R305</text>
<text x="197.5" y="41.2">4.75K</text>
<text x="203" y="39.5">R317</text>
<text x="203" y="41.2">4.75K</text>
<text x="208.4" y="39.5">R318</text>
<text x="208.4" y="41.2">4.75K</text>
<text x="59" y="47.8">VCC1V8</text>
<text x="94.5" y="46.4">C207</text>
<text x="94.5" y="47.6">10uF</text>
<text x="102.7" y="46.4">C206</text>
<text x="102.7" y="47.6">1uF</text>
<text x="111" y="46.4">C205</text>
<text x="111" y="47.6">100nF</text>
<text x="122.5" y="45">49</text>
<text x="122.5" y="46.3">50</text>
<text x="124.9" y="43.1">IC18</text>
<text x="142.2" y="45">16</text>
<text x="142.2" y="46.3">17</text>
<text x="142.2" y="47.7">18</text>
<text x="157.7" y="46.4">R298</text>
<text x="157.7" y="45">R297</text>
<text x="157.7" y="47.8">R299</text>
<text x="165.9" y="46.4">22.1R</text>
<text x="165.9" y="45">22.1R</text>
<text x="165.9" y="47.8">22.1R</text>
<text x="203" y="42.3">DNI</text>
<text x="208.4" y="42.3">DNI</text>
<text x="215.6" y="45">TCK</text>
<text x="215.6" y="46.1">TDO_USB/TDI_FPGA</text>
<text x="215.6" y="47.5">TDO_USB/TDO_FPGA</text>
<text x="86.4" y="53.3">VCC3V3</text>
<text x="122.5" y="53.2">12</text>
<text x="123.1" y="49.1">4</text>
<text x="123.1" y="50.4">9</text>
<text x="142.2" y="49.1">19</text>
<text x="142.2" y="50.4">21</text>
<text x="142.2" y="51.8">22</text>
<text x="142.2" y="53.2">23</text>
<text x="157.7" y="49.1">R300</text>
<text x="165.9" y="49.1">22.1R</text>
<text x="215.6" y="49.1">TMS</text>
<text x="27.6" y="58.2">IC19</text>
<text x="38.4" y="58.7">163-495</text>
<text x="62.9" y="56">C216</text>
<text x="62.9" y="57.2">100nF</text>
<text x="71.2" y="56">C217</text>
<text x="71.2" y="57.2">100nF</text>
<text x="79.4" y="56">C218</text>
<text x="79.4" y="57.2">100nF</text>
<text x="122.5" y="54.6">37</text>
<text x="122.5" y="55.9">64</text>
<text x="122.5" y="58.7">20</text>
<text x="142.2" y="54.6">24</text>
<text x="142.2" y="57.3">26</text>
<text x="142.2" y="58.7">27</text>
<text x="189.3" y="58.7">LED</text>
<text x="196.1" y="58.7">D11</text>
<text x="216.7" y="58.7">VCC3V3</text>
<text x="25.8" y="60">9</text>
<text x="43.5" y="60">7</text>
<text x="43.5" y="65.5">1</text>
<text x="53.5" y="61.5">VBUS</text>
<text x="90.4" y="61.5">C214</text>
<text x="90.4" y="62.7">100nF</text>
<text x="98.6" y="61.5">C213</text>
<text x="98.6" y="62.7">100nF</text>
<text x="106.8" y="61.5">C212</text>
<text x="106.8" y="62.7">100nF</text>
<text x="115.1" y="61.5">C211</text>
<text x="115.1" y="62.7">100nF</text>
<text x="122.5" y="61.4">42</text>
<text x="122.5" y="60">31</text>
<text x="122.5" y="62.8">56</text>
<text x="123.1" y="65.5">7</text>
<text x="142.2" y="65.9">33</text>
<text x="142.2" y="60">28</text>
<text x="142.2" y="61.4">29</text>
<text x="142.2" y="62.8">30</text>
<text x="142.2" y="64.1">32</text>
<text x="189.3" y="64.2">LED</text>
<text x="196.1" y="64.2">D12</text>
<text x="201.6" y="61.5">R315</text>
<text x="209.8" y="61.5">470R</text>
<text x="43.5" y="66.9">2</text>
<text x="43.5" y="68.3">3</text>
<text x="43.5" y="69.6">4</text>
<text x="43.5" y="71">5</text>
<text x="48.3" y="66.7">USB_FT_N</text>
<text x="48.3" y="68.1">USB_FT_P</text>
<text x="82.3" y="69.7">VCC3V3</text>
<text x="122.5" y="71">14</text>
<text x="123.1" y="66.9">8</text>
<text x="142.2" y="66.9">34</text>
<text x="142.2" y="69.6">38</text>
<text x="142.2" y="71">39</text>
<text x="147" y="69.5">UART_TXD_IN</text>
<text x="147" y="70.8">UART_RXD_OUT</text>
<text x="200.2" y="67">R316</text>
<text x="208.4" y="67">470R</text>
<text x="222.2" y="68.3">VBUS</text>
<text x="227.7" y="68.3">VCC3V3</text>
<text x="4.4" y="77.9">SHIELD</text>
<text x="25.8" y="75.1">8</text>
<text x="43.6" y="75.5">6</text>
<text x="85" y="75.2">R306</text>
<text x="85" y="76.6">47K</text>
<text x="94.6" y="76.6">R307</text>
<text x="94.6" y="77.9">12K</text>
<text x="122.5" y="73.7">60</text>
<text x="122.5" y="75.1">36</text>
<text x="122.5" y="76.5">13</text>
<text x="123.1" y="72.4">6</text>
<text x="142.2" y="72.4">40</text>
<text x="142.2" y="73.7">41</text>
<text x="142.2" y="75.1">43</text>
<text x="142.2" y="76.5">44</text>
<text x="142.2" y="77.9">45</text>
<text x="224.9" y="75.2">R313</text>
<text x="224.9" y="76.8">5.69K</text>
<text x="224.9" y="77.9">DNI</text>
<text x="230.4" y="75.2">R314</text>
<text x="230.4" y="76.8">4.75K</text>
<text x="230.4" y="77.9">DNI</text>
<text x="6.7" y="83.4">C221</text>
<text x="13.7" y="83.4">R319</text>
<text x="123.1" y="79.2">2</text>
<text x="123.1" y="80.6">3</text>
<text x="142.2" y="79.2">46</text>
<text x="142.2" y="83.4">48</text>
<text x="170" y="80.7">VCC3V3</text>
<text x="6.7" y="84.7">0.01uF</text>
<text x="13.7" y="84.8">1M</text>
<text x="37" y="84.8">VCC3V3</text>
<text x="55.9" y="88.9">4</text>
<text x="57.7" y="87">IC20</text>
<text x="69.6" y="88.9">3</text>
<text x="122.5" y="84.7">10</text>
<text x="123.1" y="87.5">1</text>
<text x="123.1" y="88.9">5</text>
<text x="142.2" y="84.7">52</text>
<text x="142.2" y="86.1">53</text>
<text x="142.2" y="87.5">54 LD_UART_RX</text>
<text x="142.2" y="88.9">55 LD_UART_TX</text>
<text x="213.9" y="88.9">VCC3V3</text>
<text x="224.9" y="84.8">R312</text>
<text x="224.9" y="86.4">10K</text>
<text x="224.9" y="87.5">DNI</text>
<text x="41" y="94.4">C219</text>
<text x="41" y="95.6">100nF</text>
<text x="55.9" y="91.6">1</text>
<text x="60.1" y="95">DSC6111CI2A-012.0000T</text>
<text x="69.5" y="91.7">2</text>
<text x="122.5" y="90.2">11</text>
<text x="122.5" y="91.6">15</text>
<text x="122.5" y="93">25</text>
<text x="122.5" y="94.3">35</text>
<text x="122.5" y="95.7">47</text>
<text x="142.2" y="90.2">57</text>
<text x="142.2" y="91.6">58</text>
<text x="142.2" y="93">59</text>
<text x="142.2" y="95.7">61</text>
<text x="147" y="95.8">EEDATA</text>
<text x="161.8" y="90.3">R309</text>
<text x="161.8" y="91.9">10K</text>
<text x="167.3" y="90.3">R310</text>
<text x="167.3" y="91.9">10K</text>
<text x="172.8" y="90.3">R311</text>
<text x="172.8" y="91.9">10K</text>
<text x="179.7" y="94.4">R308</text>
<text x="187.9" y="94.4">2.2K</text>
<text x="193.1" y="94.3">1</text>
<text x="193.1" y="95.7">3</text>
<text x="194.9" y="92.5">IC21</text>
<text x="205.3" y="94.3">6</text>
<text x="122.5" y="97.1">51</text>
<text x="122.5" y="98.4">65</text>
<text x="125.9" y="101.8">FT2232HQ</text>
<text x="142.2" y="97.1">62</text>
<text x="142.2" y="98.4">63</text>
<text x="147" y="98.5">EECS</text>
<text x="147" y="97.1">EEECLK</text>
<text x="193.1" y="97.1">4</text>
<text x="193.1" y="98.4">5</text>
<text x="195.8" y="101.8">93LC56BT-I/OT</text>
<text x="205.3" y="98.4">2</text>
<text x="217.9" y="97.2">C220</text>
<text x="217.9" y="98.4">100nF</text>
<text x="226.3" y="198.6">Title</text>
<text x="226.3" y="202.7">Size</text>
<text x="231.8" y="200">USB PROG/UART</text>
<text x="231.8" y="202.7">Document Number</text>
<text x="271.6" y="202.7">Rev</text>
<text x="226.3" y="206.9">Date:</text>
<text x="227.7" y="204.1">C</text>
<text x="231.8" y="204.1">Arty A7</text>
<text x="233.4" y="206.9">Friday, April 24, 2026</text>
<text x="253.7" y="206.9">Sheet</text>
<text x="260.6" y="206.9">8</text>
<text x="264.7" y="206.9">of</text>
<text x="268.8" y="206.9">14</text>
<text x="272.9" y="204.1">1</text>
</g>
<g font-size="1.2" fill="#00c">
<text x="125.5" y="45.8">VREGOUT</text>
<text x="125.5" y="47.2">VREGIN</text>
<text x="135.7" y="45.8">ADBUS0</text>
<text x="135.7" y="47.2">ADBUS1</text>
<text x="125.5" y="50">VPHY</text>
<text x="125.5" y="51.3">VPLL</text>
<text x="135.7" y="48.6">ADBUS2</text>
<text x="135.7" y="50">ADBUS3</text>
<text x="135.7" y="51.3">ADBUS4</text>
<text x="135.7" y="52.7">ADBUS5</text>
<text x="125.5" y="54.1">VCORE_0</text>
<text x="125.5" y="55.5">VCORE_1</text>
<text x="125.5" y="56.8">VCORE_2</text>
<text x="125.5" y="59.6">VCCIO_0</text>
<text x="135.7" y="54.1">ADBUS6</text>
<text x="135.7" y="55.5">ADBUS7</text>
<text x="135.7" y="58.2">ACBUS0</text>
<text x="135.7" y="59.6">ACBUS1</text>
<text x="28.1" y="60.9">S4</text>
<text x="40.3" y="60.9">S2</text>
<text x="125.5" y="62.3">VCCIO_2</text>
<text x="125.5" y="60.9">VCCIO_1</text>
<text x="125.5" y="63.7">VCCIO_3</text>
<text x="135.7" y="60.9">ACBUS2</text>
<text x="135.7" y="62.3">ACBUS3</text>
<text x="135.7" y="63.7">ACBUS4</text>
<text x="135.7" y="65">ACBUS5</text>
<text x="38.5" y="66.4">VBUS</text>
<text x="39.1" y="71.9">GND</text>
<text x="40.2" y="69.2">D+</text>
<text x="40.5" y="67.8">D-</text>
<text x="40.6" y="70.5">ID</text>
<text x="125.5" y="66.4">DM</text>
<text x="125.5" y="67.8">DP</text>
<text x="125.5" y="71.9">RESET</text>
<text x="135.7" y="66.4">ACBUS6</text>
<text x="135.7" y="67.8">ACBUS7</text>
<text x="135.7" y="70.5">BDBUS0</text>
<text x="135.7" y="71.9">BDBUS1</text>
<text x="28.1" y="76">S3</text>
<text x="40.3" y="76">S1</text>
<text x="125.5" y="73.3">REF</text>
<text x="125.5" y="74.6">PWREN</text>
<text x="125.5" y="76">SUSPEND</text>
<text x="125.5" y="77.4">TEST</text>
<text x="135.7" y="73.3">BDBUS2</text>
<text x="135.7" y="74.6">BDBUS3</text>
<text x="135.7" y="76">BDBUS4</text>
<text x="135.7" y="77.4">BDBUS5</text>
<text x="125.5" y="80.1">OSCI</text>
<text x="125.5" y="81.5">OSCO</text>
<text x="135.7" y="78.7">BDBUS6</text>
<text x="135.7" y="80.1">BDBUS7</text>
<text x="58.2" y="89.7">VDD</text>
<text x="65.2" y="89.7">OUT</text>
<text x="125.5" y="85.6">AGND</text>
<text x="125.5" y="88.3">GND_0</text>
<text x="125.5" y="89.7">GND_1</text>
<text x="135.7" y="84.2">BCBUS0</text>
<text x="135.7" y="85.6">BCBUS1</text>
<text x="135.7" y="87">BCBUS2</text>
<text x="135.7" y="88.3">BCBUS3</text>
<text x="135.7" y="89.7">BCBUS4</text>
<text x="58.2" y="92.5">STBY</text>
<text x="65.1" y="92.5">GND</text>
<text x="125.5" y="91.1">GND_2</text>
<text x="125.5" y="92.5">GND_3</text>
<text x="125.5" y="93.9">GND_4</text>
<text x="125.5" y="95.2">GND_5</text>
<text x="135.7" y="91.1">BCBUS5</text>
<text x="135.7" y="92.5">BCBUS6</text>
<text x="135.7" y="93.9">BCBUS7</text>
<text x="195.4" y="95.2">DO</text>
<text x="201.1" y="95.2">VCC</text>
<text x="125.5" y="96.6">GND_6</text>
<text x="125.5" y="98">GND_7</text>
<text x="125.5" y="99.3">GND_8</text>
<text x="135.7" y="96.6">EEDATA</text>
<text x="136.6" y="98">EECLK</text>
<text x="137.3" y="99.3">EECS</text>
<text x="195.4" y="96.6">DI</text>
<text x="195.4" y="98">CLK</text>
<text x="195.4" y="99.3">CS</text>
<text x="201.2" y="99.3">VSS</text>
</g>
<g font-size="1.2" fill="#f00">
<text x="233.2" y="45.6">TCK</text>
<text x="233.2" y="46.9">TDI_FPGA</text>
<text x="241.4" y="45.6">2</text>
<text x="241.4" y="46.9">2</text>
<text x="233.2" y="49.7">TMS</text>
<text x="233.2" y="48.3">TDO_FPGA</text>
<text x="241.4" y="49.7">2</text>
<text x="241.4" y="48.3">2</text>
<text x="161.8" y="70.3">UART_TXD_IN</text>
<text x="161.8" y="71.6">UART_RXD_OUT</text>
</g>
<g font-size="1">
<text x="28.8" y="1">5</text>
<text x="83.7" y="1">4</text>
<text x="138.5" y="1">3</text>
<text x="193.4" y="1">2</text>
<text x="248.2" y="1">1</text>
<text x=".3" y="27.9">D</text>
<text x="276" y="27.9">D</text>
<text x=".3" y="79.4">C</text>
<text x="276" y="79.4">C</text>
<text x=".3" y="130.8">B</text>
<text x="276" y="130.8">B</text>
<text x=".3" y="182.2">A</text>
<text x="276" y="182.2">A</text>
<text x="28.8" y="208.1">5</text>
<text x="83.7" y="208.1">4</text>
<text x="138.5" y="208.1">3</text>
<text x="193.4" y="208.1">2</text>
<text x="248.2" y="208.1">1</text>
</g>
</svg>
